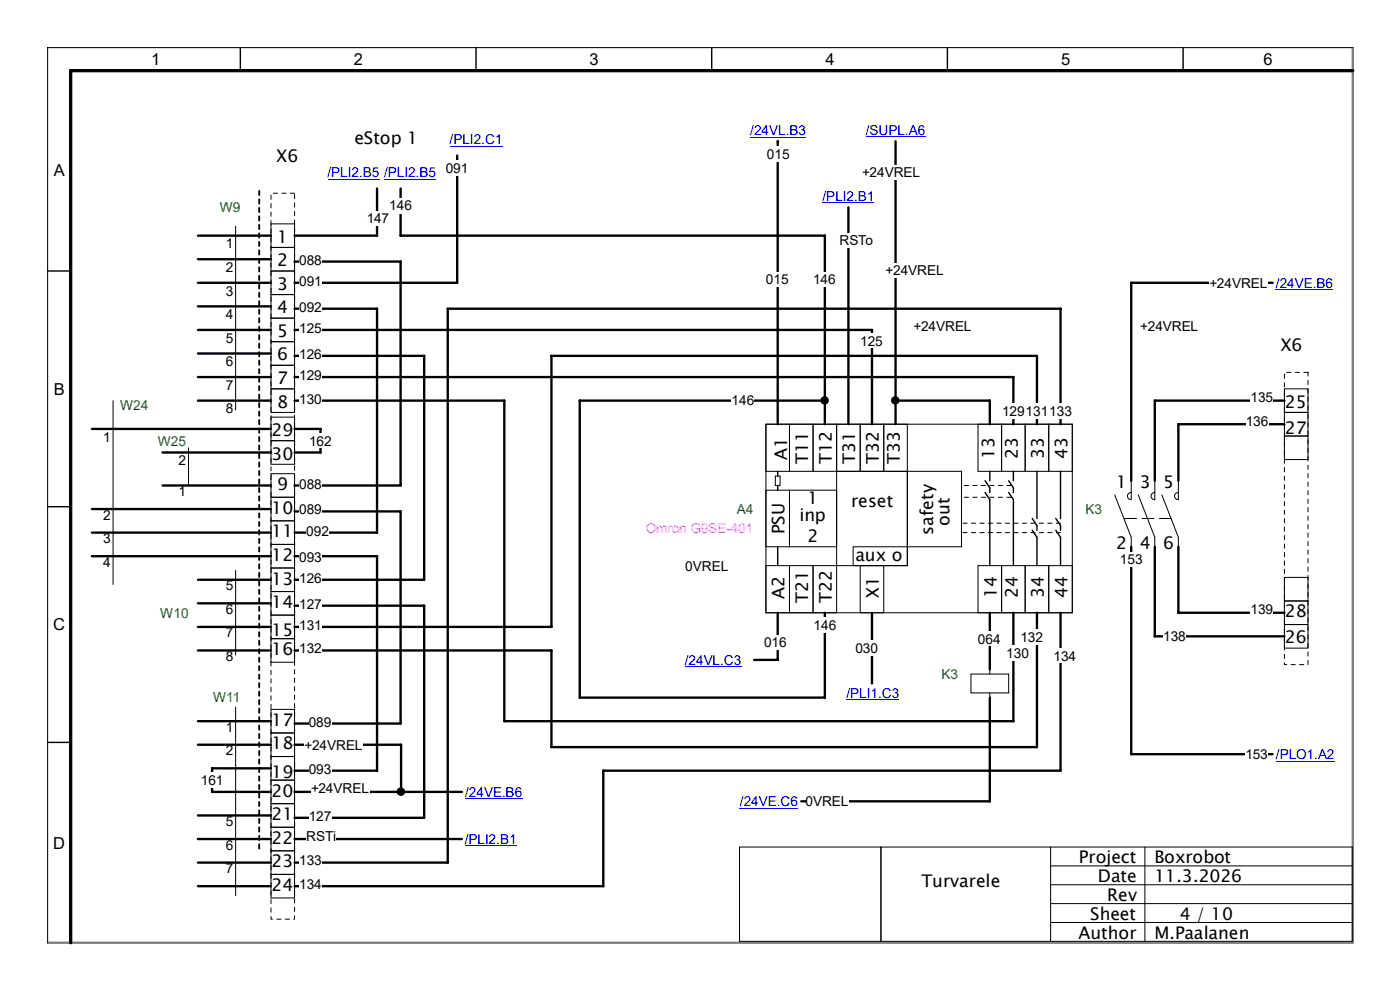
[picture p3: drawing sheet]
<svg xmlns="http://www.w3.org/2000/svg" width="297mm" height="210mm" viewBox="0 0 297 210" stroke-linecap="round" stroke-linejoin="round" font-family="sans-serif">
<g fill="none" stroke="#000" stroke-width=".21">
<path d="M162.5 90h65v40h-65zM162.5 90h5v10h-5zM167.5 90h5v10h-5zM172.5 90h5v10h-5zM177.5 90h5v10h-5zM177.5 100h15v20h-15zM182.5 90h5v10h-5zM187.5 90h5v10h-5zM192.5 100h11.5v16h-11.5zM207.5 90h5v10h-5zM212.5 90h5v10h-5zM217.5 90h5v10h-5z"/>
<path d="M222.5 90h5v10h-5zM162.5 120h5v10h-5zM162.5 104h5v12h-5zM164.5 101h1v2h-1zM167.5 120h5v10h-5zM167.5 104h10v12h-10zM172.5 120h5v10h-5zM181 116h11.5v4h-11.5zM182.5 120h5v10h-5zM207.5 120h5v10h-5zM212.5 120h5v10h-5zM217.5 120h5v10h-5z"/>
<path d="M222.5 120h5v10h-5z"/>
</g>
<g fill="none" stroke="#000" stroke-width=".3">
<path d="M165 100v1M210 100v2M215 100v2M220 100v10M225 100v10M165 103v1M165 116v4M209 102l1 1.5v1M209 104.5l1 1.5v14M214 102l1 1.5v1M214 104.5l1 1.5v14M219 110l1 1.5v1"/>
<path d="M219 112.5l1 1.5v6M224 110l1 1.5v1M224 112.5l1 1.5v6"/>
</g>
<path d="M214.5 103h-10.5M214.5 105.5h-10.5M225 111h-21M225 113h-21" fill="none" stroke="#000" stroke-width=".21" stroke-dasharray=".9 .9"/>
<path d="M165 130v10h-5" fill="none" stroke="#000" stroke-width=".5"/>
<path d="M162.1 134.7h4.8v3.2h-4.8z" fill="#fff"/>
<path d="M185 130v15" fill="none" stroke="#000" stroke-width=".5"/>
<path d="M181.5 135.9h4.8v3.2h-4.8z" fill="#fff"/>
<path d="M236.5 105l3.5 9v2M240 102v4M240 104.5a.75 .75 0 0 0-.8 .7 .75 .75 0 0 0 .7 .8M241.5 105l3.5 9v2M245 102v4a.75 .75 0 0 1-.8-.8 .75 .75 0 0 1 .8-.7M246.5 105l3.5 9v2M250 102v4a.75 .75 0 0 1-.8-.8 .75 .75 0 0 1 .8-.7M206 143h8v4h-8zM210 142v1M210 147v1" fill="none" stroke="#000" stroke-width=".21"/>
<path d="M248.5 110h-10" fill="none" stroke="#000" stroke-width=".21" stroke-dasharray="2.5 1.2"/>
<path d="M210 130v12" fill="none" stroke="#000" stroke-width=".5"/>
<path d="M207.5 133.9h4.8v3.2h-4.8z" fill="#fff"/>
<path d="M210 148v22h-40" fill="none" stroke="#000" stroke-width=".5"/>
<g fill="#fff">
<path d="M145.4 118.4h9.1v3.2h-9.1z"/>
<path d="M170.9 168.4h9.1v3.2h-9.1z"/>
</g>
<g fill="none" stroke="#000" stroke-width=".21">
<path d="M57.5 47.5h5v5h-5zM57.5 52.5h5v5h-5zM57.5 57.5h5v5h-5zM57.5 62.5h5v5h-5zM57.5 72.5h5v5h-5zM57.5 67.5h5v5h-5zM57.5 100.5h5v5h-5zM57.5 105.5h5v5h-5zM57.5 110.5h5v5h-5zM57.5 115.5h5v5h-5zM57.5 150.5h5v5h-5zM57.5 155.5h5v5h-5z"/>
<path d="M57.5 160.5h5v5h-5zM57.5 165.5h5v5h-5z"/>
</g>
<path d="M62.5 55.5h22.5v47.5h-22.5" fill="none" stroke="#000" stroke-width=".5"/>
<g fill="#fff">
<path d="M63.5 53.5h4.8v3.2h-4.8z"/>
<path d="M63.5 101h4.8v3.2h-4.8z"/>
</g>
<path d="M62.5 108.5h22.5v45h-22.5" fill="none" stroke="#000" stroke-width=".5"/>
<g fill="#fff">
<path d="M63.5 106.5h4.8v3.2h-4.8z"/>
<path d="M65.5 151.5h4.8v3.2h-4.8z"/>
</g>
<path d="M62.5 65.5h17.5v47.5h-17.5" fill="none" stroke="#000" stroke-width=".5"/>
<g fill="#fff">
<path d="M63.5 63.5h4.8v3.2h-4.8z"/>
<path d="M65 111h4.8v3.2h-4.8z"/>
</g>
<path d="M62.5 118h17.5v45.5h-17.5" fill="none" stroke="#000" stroke-width=".5"/>
<g fill="#fff">
<path d="M63.5 116.5h4.8v3.2h-4.8z"/>
<path d="M65.5 161.5h4.8v3.2h-4.8z"/>
</g>
<path d="M57.5 41h5v154h-5z" fill="none" stroke="#000" stroke-width=".21" stroke-dasharray=".9 .9"/>
<path d="M42 55h15.5M42 60h15.5M42 50h15.5M42 65h15.5M62.5 70h122.5v20M42 153h15.5M42 158h15.5" fill="none" stroke="#000" stroke-width=".5"/>
<path d="M50 48v39M57.5 77.5h5v5h-5zM57.5 82.5h5v5h-5zM57.5 125.5h5v5h-5zM57.5 120.5h5v5h-5zM57.5 135.5h5v5h-5zM57.5 130.5h5v5h-5zM50 150v40M57.5 175.5h5v5h-5zM57.5 170.5h5v5h-5zM57.5 185.5h5v5h-5zM57.5 180.5h5v5h-5z" fill="none" stroke="#000" stroke-width=".21"/>
<path d="M55 40.5v140" fill="none" stroke="#000" stroke-width=".4" stroke-dasharray=".9 .9"/>
<g fill="#fff">
<path d="M182.5 70.7h4.8v3.2h-4.8z"/>
<path d="M63.5 68h4.8v3.2h-4.8z"/>
</g>
<path d="M62.5 75.5h27.5v47.5h-27.5" fill="none" stroke="#000" stroke-width=".5"/>
<g fill="#fff">
<path d="M63.5 73.5h4.8v3.2h-4.8z"/>
<path d="M63.5 121h4.8v3.2h-4.8z"/>
</g>
<path d="M62.5 128.5h27.5v45h-27.5" fill="none" stroke="#000" stroke-width=".5"/>
<g fill="#fff">
<path d="M63.5 126.5h4.8v3.2h-4.8z"/>
<path d="M65.5 171.5h4.8v3.2h-4.8z"/>
</g>
<path d="M97 33v27h-34.5" fill="none" stroke="#000" stroke-width=".5"/>
<g fill="#fff">
<path d="M63.5 58h4.8v3.2h-4.8z"/>
<path d="M94.6 34h4.8v3.2h-4.8z"/>
</g>
<g fill="none" stroke="#000" stroke-width=".5">
<path d="M190 30v60M42 70h15.5M42 75h15.5M42 80h15.5M42 85h15.5M42 123h15.5M42 128h15.5M42 133h15.5M42 138h15.5M42 173h15.5M42 178h15.5M42 183h15.5"/>
<path d="M42 188h15.5"/>
</g>
<g fill="#fff">
<path d="M187.9 55.7h12.3v3.2h-12.3z"/>
<path d="M182.9 35h12.3v3.2h-12.3z"/>
</g>
<path d="M190 85h20v5" fill="none" stroke="#000" stroke-width=".5"/>
<circle cx="189.9" cy="84.9" r=".65" fill="#000" stroke="#000" stroke-width=".5"/>
<path d="M193.8 67.7h12.3v3.2h-12.3z" fill="#fff"/>
<path d="M165.1 30.1l-.1-.1v60" fill="none" stroke="#000" stroke-width=".5"/>
<g fill="#fff">
<path d="M162.5 57.7h4.8v3.2h-4.8z"/>
<path d="M162.7 31.1h4.8v3.2h-4.8z"/>
</g>
<path d="M62.5 80h152.5v10" fill="none" stroke="#000" stroke-width=".5"/>
<g fill="#fff">
<path d="M212.6 85.7h4.8v3.2h-4.8z"/>
<path d="M63.5 78h4.8v3.2h-4.8z"/>
</g>
<path d="M62.5 85h44.5v68h108v-23" fill="none" stroke="#000" stroke-width=".5"/>
<g fill="#fff">
<path d="M213.5 137h4.8v3.2h-4.8z"/>
<path d="M63.5 83h4.8v3.2h-4.8z"/>
</g>
<path d="M220 90v-14.5h-103v57.5h-54.5" fill="none" stroke="#000" stroke-width=".5"/>
<g fill="#fff">
<path d="M217.6 85.7h4.8v3.2h-4.8z"/>
<path d="M63.5 131h4.8v3.2h-4.8z"/>
</g>
<path d="M220 130v28.5h-103v-20.5h-54.5" fill="none" stroke="#000" stroke-width=".5"/>
<g fill="#fff">
<path d="M216.5 133.5h4.8v3.2h-4.8z"/>
<path d="M63.5 136h4.8v3.2h-4.8z"/>
</g>
<path d="M225 90v-24.5h-130v117.5h-32.5" fill="none" stroke="#000" stroke-width=".5"/>
<g fill="#fff">
<path d="M222.6 85.7h4.8v3.2h-4.8z"/>
<path d="M63.5 181h4.8v3.2h-4.8z"/>
</g>
<path d="M225 130v33.5h-97v24.5h-65.5" fill="none" stroke="#000" stroke-width=".5"/>
<g fill="#fff">
<path d="M63.5 186h4.8v3.2h-4.8z"/>
<path d="M223.5 137.5h4.8v3.2h-4.8z"/>
</g>
<path d="M272.5 82.5h5v5h-5zM272.5 87.5h5v5h-5zM272.5 92.5h5v5h-5zM272.5 122.5h5v5h-5zM272.5 127.5h5v5h-5zM272.5 132.5h5v5h-5z" fill="none" stroke="#000" stroke-width=".21"/>
<path d="M272.5 85h-27.5v17" fill="none" stroke="#000" stroke-width=".5"/>
<path d="M265.3 82.7h4.8v3.2h-4.8z" fill="#fff"/>
<path d="M272.5 90h-22.5v12" fill="none" stroke="#000" stroke-width=".5"/>
<path d="M264.3 87.7h4.8v3.2h-4.8z" fill="#fff"/>
<path d="M245 116v19h27.5" fill="none" stroke="#000" stroke-width=".5"/>
<path d="M246.8 133.4h4.8v3.2h-4.8z" fill="#fff"/>
<path d="M250 116v14h22.5" fill="none" stroke="#000" stroke-width=".5"/>
<path d="M265.3 127.7h4.8v3.2h-4.8z" fill="#fff"/>
<path d="M272.5 79h5v62h-5z" fill="none" stroke="#000" stroke-width=".21" stroke-dasharray=".9 .9"/>
<path d="M62.5 168h35.5" fill="none" stroke="#000" stroke-width=".5"/>
<path d="M66 165.7h12.3v3.2h-12.3z" fill="#fff"/>
<path d="M180 44v46" fill="none" stroke="#000" stroke-width=".5"/>
<path d="M178.1 49.4h7.1v3.2h-7.1z" fill="#fff"/>
<path d="M62.5 178h35.5" fill="none" stroke="#000" stroke-width=".5"/>
<path d="M65 175.7h6.3v3.2h-6.3z" fill="#fff"/>
<path d="M80 40v10h-17.5" fill="none" stroke="#000" stroke-width=".5"/>
<path d="M77.8 44.7h4.8v3.2h-4.8z" fill="#fff"/>
<path d="M85 40v10h90v40" fill="none" stroke="#000" stroke-width=".5"/>
<g fill="#fff">
<path d="M172.5 57.7h4.8v3.2h-4.8z"/>
<path d="M82.6 42h4.8v3.2h-4.8z"/>
</g>
<path d="M270 60h-30v42" fill="none" stroke="#000" stroke-width=".5"/>
<g fill="#fff">
<path d="M241.9 67.7h12.3v3.2h-12.3z"/>
<path d="M256.6 58.4h12.3v3.2h-12.3z"/>
</g>
<path d="M240 116v44h30" fill="none" stroke="#000" stroke-width=".5"/>
<g fill="#fff">
<path d="M237.6 117h4.8v3.2h-4.8z"/>
<path d="M264.2 158.4h4.8v3.2h-4.8z"/>
</g>
<path d="M57.5 163h-12.5v5h12.5" fill="none" stroke="#000" stroke-width=".5"/>
<path d="M42.6 163.9h4.8v3.2h-4.8z" fill="#fff"/>
<path d="M57.5 88.5h5v5h-5zM57.5 93.5h5v5h-5zM50 121v18" fill="none" stroke="#000" stroke-width=".21"/>
<path d="M19.5 91h38M34.5 96h23M62.5 91h5.5v5h-5.5M19.5 118h38M19.5 113h38M19.5 108h38M34.5 103h23" fill="none" stroke="#000" stroke-width=".5"/>
<path d="M65.6 91.9h4.8v3.2h-4.8z" fill="#fff"/>
<path d="M24 85v39M40 95v8" fill="none" stroke="#000" stroke-width=".21"/>
<path d="M145.3 138.4h12v3.2h-12z" fill="#fff"/>
<path d="M145.3 141.4h12" fill="none" stroke="#00f" stroke-width=".21"/>
<path d="M179.6 145.4h11.2v3.2h-11.2z" fill="#fff"/>
<path d="M179.6 148.4h11.2" fill="none" stroke="#00f" stroke-width=".21"/>
<path d="M157 168.4h12.3v3.3h-12.3z" fill="#fff"/>
<path d="M157 171.4h12.3" fill="none" stroke="#00f" stroke-width=".21"/>
<path d="M95.4 28h11.2v3.2h-11.2z" fill="#fff"/>
<path d="M95.4 31h11.2" fill="none" stroke="#00f" stroke-width=".21"/>
<path d="M183.7 26h12.6v3.3h-12.6z" fill="#fff"/>
<path d="M183.7 29h12.6" fill="none" stroke="#00f" stroke-width=".21"/>
<path d="M159.2 26.1h11.8v3.2h-11.8z" fill="#fff"/>
<path d="M159.2 29.1h11.8" fill="none" stroke="#00f" stroke-width=".21"/>
<path d="M98.7 166.4h12.1v3.3h-12.1z" fill="#fff"/>
<path d="M98.7 169.4h12.1" fill="none" stroke="#00f" stroke-width=".21"/>
<path d="M174.5 40h11v3.3h-11z" fill="#fff"/>
<path d="M174.5 43h11" fill="none" stroke="#00f" stroke-width=".21"/>
<path d="M98.6 176.4h11v3.3h-11z" fill="#fff"/>
<path d="M98.6 179.4h11" fill="none" stroke="#00f" stroke-width=".21"/>
<path d="M69.5 35h11v3.3h-11z" fill="#fff"/>
<path d="M69.5 38h11" fill="none" stroke="#00f" stroke-width=".21"/>
<path d="M81.5 35h11v3.3h-11z" fill="#fff"/>
<path d="M81.5 38h11" fill="none" stroke="#00f" stroke-width=".21"/>
<path d="M270.7 58.4h12.1v3.2h-12.1z" fill="#fff"/>
<path d="M270.7 61.4h12.1" fill="none" stroke="#00f" stroke-width=".21"/>
<path d="M270.7 158.4h12.4v3.3h-12.4z" fill="#fff"/>
<path d="M270.7 161.4h12.4" fill="none" stroke="#00f" stroke-width=".21"/>
<path d="M62.5 158h22.6v10" fill="none" stroke="#000" stroke-width=".5"/>
<circle cx="85" cy="167.9" r=".65" fill="#000" stroke="#000" stroke-width=".5"/>
<path d="M64.6 156.4h12.3v3.2h-12.3z" fill="#fff"/>
<path d="M175 85h-52v63h52v-18" fill="none" stroke="#000" stroke-width=".5"/>
<circle cx="174.9" cy="84.9" r=".65" fill="#000" stroke="#000" stroke-width=".5"/>
<g fill="#fff">
<path d="M172.6 131h4.8v3.2h-4.8z"/>
<path d="M155.2 83.4h4.8v3.2h-4.8z"/>
</g>
<path d="M10 10h277v190h-277z" fill="none" stroke="#7f7f7f" stroke-width=".5"/>
<path d="M51 10v5M101 10v5M151 10v5M201 10v5M251 10v5M287 10h-277v190M10 57.5h5M10 107.5h5M10 157.5h5" fill="none" stroke="#000" stroke-width=".3"/>
<path d="M287 15h-272v185" fill="none" stroke="#000" stroke-width=".7"/>
<path d="M156.9 179.7h30v20h-30zM186.9 179.7h36v20h-36zM222.9 179.7h64v20h-64M242.9 179.7v20M222.9 183.7h64M222.9 187.7h64M222.9 191.7h64M222.9 195.7h64" fill="none" stroke="#000" stroke-width=".21"/>
<g font-size="3.7">
<text x="58.7" y="34.5">X6</text>
<text x="75.2" y="30.5">eStop 1</text>
<text x="58.8" y="51.5">1</text>
<text x="58.8" y="56.5">2</text>
<text x="58.8" y="61.5">3</text>
<text x="58.8" y="66.5">4</text>
<text x="58.8" y="71.5">5</text>
<text x="58.8" y="76.5">6</text>
<text x="271.7" y="74.5">X6</text>
<text x="58.8" y="81.5">7</text>
<text x="58.8" y="86.5">8</text>
<text x="272.6" y="86.5">25</text>
<text x="57.6" y="92.5">29</text>
<text x="272.6" y="92">27</text>
<text x="57.6" y="97.5">30</text>
<text x="167" y="97.5" transform="rotate(-90 167 97.5)">A1</text>
<text x="171.5" y="98.5" transform="rotate(-90 171.5 98.5)">T11</text>
<text x="176.4" y="98.5" transform="rotate(-90 176.4 98.5)">T12</text>
<text x="181.4" y="98.5" transform="rotate(-90 181.4 98.5)">T31</text>
<text x="186.4" y="98.5" transform="rotate(-90 186.4 98.5)">T32</text>
<text x="190.9" y="98.5" transform="rotate(-90 190.9 98.5)">T33</text>
<text x="210.9" y="97.4" transform="rotate(-90 210.9 97.4)">13</text>
<text x="215.9" y="97.4" transform="rotate(-90 215.9 97.4)">23</text>
<text x="221.4" y="97.4" transform="rotate(-90 221.4 97.4)">33</text>
<text x="226.4" y="97.4" transform="rotate(-90 226.4 97.4)">43</text>
<text x="58.8" y="104">9</text>
<text x="171.3" y="107">1</text>
<text x="180.6" y="107.5">reset</text>
<text x="236.8" y="103.5">1</text>
<text x="241.8" y="103.5">3</text>
<text x="246.8" y="103.5">5</text>
<text x="57.6" y="109">10</text>
<text x="57.6" y="114">11</text>
<text x="166.5" y="113.3" transform="rotate(-90 166.5 113.3)">PSU</text>
<text x="169.6" y="110.5">inp</text>
<text x="198" y="113.4" transform="rotate(-90 198 113.4)">safety</text>
<text x="201.4" y="111.5" transform="rotate(-90 201.4 111.5)">out</text>
<text x="57.6" y="119">12</text>
<text x="171.3" y="115">2</text>
<text x="181.5" y="119">aux o</text>
<text x="236.8" y="116.5">2</text>
<text x="241.8" y="116.5">4</text>
<text x="246.8" y="116.5">6</text>
<text x="57.6" y="124">13</text>
<text x="57.6" y="129">14</text>
<text x="166.5" y="127" transform="rotate(-90 166.5 127)">A2</text>
<text x="171.5" y="128" transform="rotate(-90 171.5 128)">T21</text>
<text x="176.4" y="128" transform="rotate(-90 176.4 128)">T22</text>
<text x="186.4" y="126.9" transform="rotate(-90 186.4 126.9)">X1</text>
<text x="211.5" y="126.9" transform="rotate(-90 211.5 126.9)">14</text>
<text x="215.9" y="126.9" transform="rotate(-90 215.9 126.9)">24</text>
<text x="221.4" y="126.9" transform="rotate(-90 221.4 126.9)">34</text>
<text x="226.4" y="126.9" transform="rotate(-90 226.4 126.9)">44</text>
<text x="272.6" y="131">28</text>
<text x="57.6" y="135">15</text>
<text x="272.6" y="136.5">26</text>
<text x="57.6" y="139">16</text>
<text x="57.6" y="154">17</text>
<text x="57.6" y="159">18</text>
<text x="57.6" y="165">19</text>
<text x="57.6" y="169">20</text>
<text x="57.6" y="174">21</text>
<text x="57.6" y="179">22</text>
<text x="57.6" y="184">23</text>
<text x="228.9" y="183.2">Project</text>
<text x="244.9" y="183.2">Boxrobot</text>
<text x="57.6" y="189">24</text>
<text x="195.5" y="188.2">Turvarele</text>
<text x="232.9" y="187.2">Date</text>
<text x="234.9" y="191.2">Rev</text>
<text x="244.9" y="187.2">11.3.2026</text>
<text x="231.3" y="195.2">Sheet</text>
<text x="250.3" y="195.2">4 / 10</text>
<text x="228.8" y="199.2">Author</text>
<text x="244.9" y="199.2">M.Paalanen</text>
</g>
<g font-size="3.5">
<text x="32.1" y="13.7">1</text>
<text x="75.1" y="13.7">2</text>
<text x="125.1" y="13.7">3</text>
<text x="175.1" y="13.7">4</text>
<text x="225.1" y="13.7">5</text>
<text x="268.1" y="13.7">6</text>
<text x="11.4" y="37.4">A</text>
<text x="11.4" y="83.7">B</text>
<text x="11.3" y="133.7">C</text>
<text x="11.3" y="180">D</text>
</g>
<g font-size="2.9" fill="#00f">
<text x="159.2" y="28.7">/24VL.B3</text>
<text x="183.7" y="28.6">/SUPL.A6</text>
<text x="95.4" y="30.6">/PLI2.C1</text>
<text x="69.5" y="37.6">/PLI2.B5</text>
<text x="81.5" y="37.6">/PLI2.B5</text>
<text x="174.5" y="42.6">/PLI2.B1</text>
<text x="270.7" y="61">/24VE.B6</text>
<text x="145.3" y="141">/24VL.C3</text>
<text x="179.6" y="148">/PLI1.C3</text>
<text x="270.7" y="161">/PLO1.A2</text>
<text x="98.7" y="169">/24VE.B6</text>
<text x="157" y="171">/24VE.C6</text>
<text x="98.6" y="179">/PLI2.B1</text>
</g>
<g font-size="2.9">
<text x="162.7" y="33.7">015</text>
<text x="94.6" y="36.6">091</text>
<text x="182.9" y="37.6">+24VREL</text>
<text x="77.8" y="47.3">147</text>
<text x="82.6" y="44.6">146</text>
<text x="47.9" y="52.7">1</text>
<text x="178.1" y="52">RSTo</text>
<text x="47.9" y="57.7">2</text>
<text x="63.5" y="56.1">088</text>
<text x="187.9" y="58.3">+24VREL</text>
<text x="47.9" y="62.7">3</text>
<text x="63.5" y="60.6">091</text>
<text x="162.5" y="60.3">015</text>
<text x="172.5" y="60.3">146</text>
<text x="256.6" y="61">+24VREL</text>
<text x="47.9" y="67.7">4</text>
<text x="63.5" y="66.1">092</text>
<text x="63.5" y="70.6">125</text>
<text x="193.8" y="70.3">+24VREL</text>
<text x="241.9" y="70.3">+24VREL</text>
<text x="47.9" y="72.7">5</text>
<text x="47.9" y="77.7">6</text>
<text x="63.5" y="76.1">126</text>
<text x="182.5" y="73.3">125</text>
<text x="47.9" y="82.7">7</text>
<text x="63.5" y="80.6">129</text>
<text x="47.9" y="87.7">8</text>
<text x="63.5" y="85.6">130</text>
<text x="155.2" y="86">146</text>
<text x="212.6" y="88.3">129</text>
<text x="217.6" y="88.3">131</text>
<text x="222.6" y="88.3">133</text>
<text x="265.3" y="85.3">135</text>
<text x="21.9" y="93.7">1</text>
<text x="65.6" y="94.5">162</text>
<text x="264.3" y="90.3">136</text>
<text x="37.9" y="98.7">2</text>
<text x="37.9" y="105.2">1</text>
<text x="63.5" y="103.6">088</text>
<text x="21.9" y="110.2">2</text>
<text x="63.5" y="109.1">089</text>
<text x="65" y="113.6">092</text>
<text x="21.9" y="115.2">3</text>
<text x="63.5" y="119.1">093</text>
<text x="237.6" y="119.6">153</text>
<text x="21.9" y="120.2">4</text>
<text x="47.9" y="125.2">5</text>
<text x="63.5" y="123.6">126</text>
<text x="145.4" y="121">0VREL</text>
<text x="47.9" y="130.2">6</text>
<text x="63.5" y="129.1">127</text>
<text x="265.3" y="130.3">139</text>
<text x="47.9" y="135.2">7</text>
<text x="63.5" y="133.6">131</text>
<text x="162.1" y="137.3">016</text>
<text x="172.6" y="133.6">146</text>
<text x="207.5" y="136.5">064</text>
<text x="216.5" y="136.1">132</text>
<text x="246.8" y="136">138</text>
<text x="47.9" y="140.2">8</text>
<text x="63.5" y="138.6">132</text>
<text x="181.5" y="138.5">030</text>
<text x="213.5" y="139.6">130</text>
<text x="223.5" y="140.1">134</text>
<text x="47.9" y="155.2">1</text>
<text x="65.5" y="154.1">089</text>
<text x="47.9" y="160.2">2</text>
<text x="64.6" y="159">+24VREL</text>
<text x="264.2" y="161">153</text>
<text x="42.6" y="166.5">161</text>
<text x="65.5" y="164.1">093</text>
<text x="66" y="168.3">+24VREL</text>
<text x="170.9" y="171">0VREL</text>
<text x="47.9" y="175.2">5</text>
<text x="65" y="178.3">RSTi</text>
<text x="65.5" y="174.1">127</text>
<text x="47.9" y="180.2">6</text>
<text x="47.9" y="185.2">7</text>
<text x="63.5" y="183.6">133</text>
<text x="63.5" y="188.6">134</text>
</g>
<g font-size="2.9" fill="#008000">
<text x="46.6" y="45">W9</text>
<text x="25.5" y="87">W24</text>
<text x="33.5" y="94.5">W25</text>
<text x="156.3" y="109">A4</text>
<text x="230.3" y="109">K3</text>
<text x="34" y="131">W10</text>
<text x="45.2" y="149">W11</text>
<text x="199.8" y="144">K3</text>
</g>
<text font-size="2.9" fill="#f0f" x="137" y="113">Omron G9SE-401</text>
</svg>
